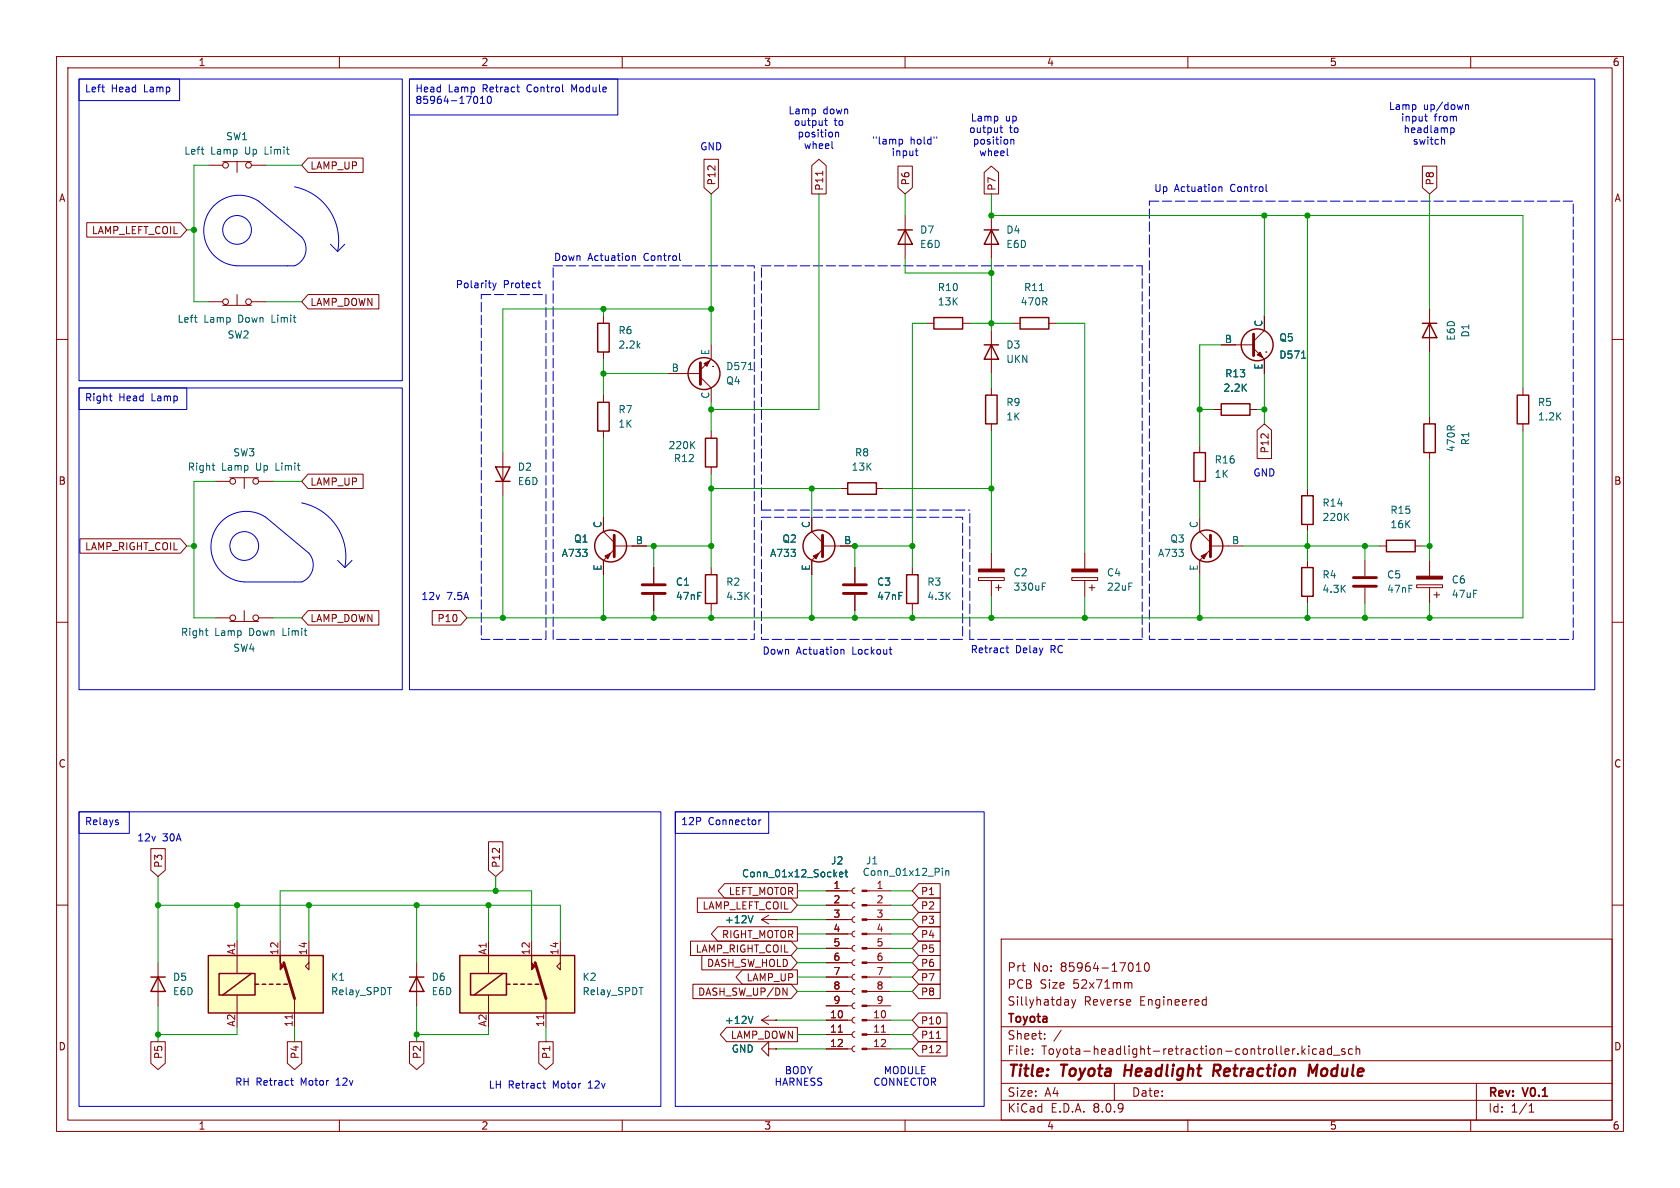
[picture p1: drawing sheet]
<svg xmlns="http://www.w3.org/2000/svg" width="297mm" height="210mm" viewBox="0 0 297 210" stroke-linecap="round" stroke-linejoin="round" font-family="sans-serif">
<g fill="none" stroke="#840000" stroke-width=".18">
<path d="M10 10h277v190h-277zM12 12h273v186h-273zM60 10v2M110 10v2M160 10v2M210 10v2M260 10v2M36.8 29.2h2.6M39.4 28.6h5M41.9 28.6v1.9M44.4 29.2h2.6M175.3 38.1v7.6"/>
<path d="M36.8 53.3h2.6M39.4 54h5M41.9 52.1v1.9M44.4 53.3h2.6M175.3 58.4v7.6M179.1 57.2h1.2M185.4 57.2h1.3M223.5 55.9v2.5l-1.9 1.9M10 60h2M106.7 69.9v1.2M106.7 76.2v1.3M118.1 66h5.7"/>
<path d="M123.8 66.7l1.9 1.9v2.5M125.7 61v2.5l-1.9 1.9M125.7 76.2v1.3M126 64.8h.1M175.3 68.6v1.3M175.3 74.9v1.3M212.1 78.7v1.3M214.6 72.4h1.3M215.9 61h5.7M221 72.4h1.2M221.6 61.6l1.9 1.9v2.5M223.8 62.2h.1"/>
<path d="M269.2 68.6v1.3M269.2 74.9v1.3M285 60h2M38.1 85.1h2.5M40.6 84.5h5.1M43.2 84.5v1.9M45.7 85.1h2.6M125.7 82.6v1.2M143.5 91.4v2.6l1.9 1.9M145.4 97.2l-1.9 1.9v2.5M145.4 96.5h5.7M148.6 86.4h1.3"/>
<path d="M154.9 86.4h1.3M175.3 97.8v2.8M191.8 97.8v2.8M212.1 85.1v1.3M212.1 91.4v2.6l1.9 1.9M214 97.2l-1.9 1.9v2.5M214 96.5h5.7M231.1 86.4v1.2M231.1 92.7v1.3M231.1 99.1v1.2M241.3 99.1v2.8M243.8 96.5h1.3"/>
<path d="M250.2 96.5h1.3M10 110h2M38.1 109.2h2.5M40.6 109.9h5.1M43.2 108v1.9M45.7 109.2h2.6M115.6 100.3v2.8M115.6 105.2v2.8M125.7 100.3v1.3M125.7 106.7v1.3M151.1 100.3v2.8M151.1 105.2v2.8"/>
<path d="M161.3 100.3v1.3M161.3 106.7v1.3M173 102.1h4.5v.5h-4.5zM175.3 102.6v2.8M176 103.9h1M176.5 103.4v1M189.5 102.1h4.6v.5h-4.6zM191.8 102.6v2.8M192.5 103.9h1M193 103.4v1M231.1 105.4v1.3M241.3 103.9v2.8"/>
<path d="M285 110h2M146 157.5h4.6M151.1 159.5l-.3 .2-.2 .3 .2 .4 .3 .1M151.1 157l-.3 .1-.2 .4 .2 .3 .3 .2M153.3 157.5h4.2M10 160h2M73.7 170.2v7.6M134.6 162.6l1.3 .7M134.6 162.6h2.6M135.9 179.6l-1.3 .7M135.9 161.8l-1.3 .8M137.2 162.6h.1"/>
<path d="M146 170.2h4.6M146 162.6h4.6M146 177.8h4.6M146 175.3h4.6M146 172.7h4.6M146 167.6h4.6M146 165.1h4.6M146 160h4.6M151.1 179.8l-.3 .2-.2 .3 .2 .4 .3 .1M151.1 177.3l-.3 .1-.2 .4 .2 .4 .3 .1M151.1 174.8l-.3 .1-.2 .4 .2 .3 .3 .2M151.1 172.2l-.3 .2-.2 .3 .2 .4 .3 .1"/>
<path d="M151.1 169.7l-.3 .1-.2 .4 .2 .3 .3 .2M151.1 167.1l-.3 .2-.2 .3 .2 .4 .3 .1M151.1 164.6l-.3 .1-.2 .4 .2 .4 .3 .1M151.1 162.1l-.3 .1-.2 .4 .2 .3 .3 .2M153.3 170.2h4.2M153.3 162.6h4.2M153.3 177.8h4.2M153.3 175.3h4.2M153.3 172.7h4.2M153.3 167.6h4.2M153.3 165.1h4.2M153.3 160h4.2"/>
<path d="M177 166h108v32h-108zM188.7 176.7l.2 .2v.8M188.9 177.6l-.2 .1M188.9 177.1h-.2M189.5 176.7l.3 1M189.8 177.7l-.1 .4-.2 .1M190.2 176.7l-.4 1M199.5 173.9l.2-.2 .3 .1 .1 .9M200.9 171.7h.8M200.9 170.6l.4-.4v1.5M202.5 170.3l.2-.1a.81 .81 0 0 1 .6 .6 .81 .81 0 0 1-.3 .8l-.2 .1a.81 .81 0 0 1-.3-1.4zM212.8 176.7l.4 .1"/>
<path d="M213.2 176.2v1.5M213.2 177.6l-.4 .1M285 160h2M60 198v2M110 198v2M134.6 180.3l1.3 .8M134.6 180.3h2.6M135.9 185.4v-1.2l-1.3 1.2 1.3 1.3v-1.3h1.3M137.2 180.3h.1M137.2 185.4h.1M146 185.4h4.6M146 180.3h4.6"/>
<path d="M146 182.9h4.6M151.1 184.9l-.3 .2-.2 .3 .2 .4 .3 .1M151.1 182.4l-.3 .1-.2 .4 .2 .3 .3 .2M153.3 185.4h4.2M153.3 180.3h4.2M153.3 182.9h4.2M160 198v2M177 194.5h108M177 191.5h108M177 187.5h108M177 181.5h108M182.5 186.3v.1"/>
<path d="M182.5 185.5v.1M184.7 183.6v.1M184.7 182.8v.1M187.6 182.1l-1.3 2M197 191.5v3M210 198v2M229 185.4l-.3 .1M229.5 186.3v.1M230.2 184.9v1.5M230.3 185.8l.4 .6M230.7 185.4l-.5 .6M231.4 184.9v.1"/>
<path d="M231.4 185.4v1M232.7 185.5l-.4-.1-.3 .3v.4l.2 .2h.5M233.4 185.5h.6v.9M234 185.8h-.5a.29 .29 0 0 0-.2 .3 .29 .29 0 0 0 .2 .3l.5-.1M235.4 185.5l-.4-.1-.3 .3v.4l.1 .2h.6M235.4 184.9v1.5M235.7 186.5h1.2M237.7 185.5l-.3-.1-.2 .2v.2l.5 .2v.3h-.5M239.1 185.5l-.4-.1-.3 .3v.4l.1 .2h.6M239.7 185.5l.3-.1 .3 .1 .1 .9M239.7 184.9v1.5M260 198v2"/>
<path d="M261 191.5v6.5M270.3 196.6h.9M270.3 195.5l.4-.4v1.5"/>
<circle cx="39.9" cy="29.2" r=".51"/>
<circle cx="43.9" cy="29.2" r=".51"/>
<circle cx="39.9" cy="53.3" r=".51"/>
<circle cx="43.9" cy="53.3" r=".51"/>
<circle cx="41.1" cy="85.1" r=".51"/>
<circle cx="45.2" cy="85.1" r=".51"/>
<circle cx="41.1" cy="109.2" r=".51"/>
<circle cx="45.2" cy="109.2" r=".51"/>
</g>
<path d="M199 188.2l-.3 2M215 189.3l.6 .9M215.5 188.2h-.8l-.3 2M215.5 189.2l-.9 .1M231.3 190.2l.3-2 .4 1.4 .9-1.4-.3 2" fill="none" stroke="#840000" stroke-width=".4"/>
<path d="M221.6 59.1v3.8M123.8 64.1v3.8M145.4 94.6v3.8M214 94.6v3.8M113.5 104.9h4.1M113.5 103.4h4.1M149.1 104.9h4.1M149.1 103.4h4.1M239.3 103.6h4M239.3 102.1h4" fill="none" stroke="#840000" stroke-width=".51"/>
<g fill="#840000" stroke="#840000" stroke-width=".18">
<path d="M143.8 98.3l1-.5-.5 1z"/>
<path d="M124.5 64.3l1-.5-.5 1z"/>
<path d="M152.4 185.3h.9v.2h-.9z"/>
<path d="M152.4 182.8h.9v.2h-.9z"/>
<path d="M152.4 180.2h.9v.3h-.9z"/>
<path d="M152.4 177.7h.9v.2h-.9z"/>
<path d="M152.4 175.1h.9v.3h-.9z"/>
<path d="M152.4 172.6h.9v.2h-.9z"/>
<path d="M152.4 170.1h.9v.2h-.9z"/>
<path d="M152.4 167.5h.9v.3h-.9z"/>
<path d="M152.4 165h.9v.2h-.9z"/>
<path d="M152.4 162.4h.9v.3h-.9z"/>
<path d="M152.4 159.9h.9v.2h-.9z"/>
<path d="M152.4 157.4h.9v.2h-.9z"/>
<path d="M189.5 100.6h4.6v.5h-4.6z"/>
<path d="M173 100.6h4.5v.5h-4.5z"/>
<path d="M222.8 62.2l.5 1-1.1-.5z"/>
<path d="M212.3 98.3l1.1-.5-.5 1z"/>
</g>
<g fill="none" stroke="#840000" stroke-width=".25">
<path d="M174 40.6h2.5M175.3 40.6l1.2 2.6h-2.5zM180.3 56.1h5.1v2.1h-5.1zM105.7 71.1h2v5.1h-2zM124.7 77.5h2v5.1h-2zM174 61h2.5M174.2 69.9h2.1v5h-2.1zM175.3 61l1.2 2.5h-2.5zM215.9 71.4h5.1v2h-5.1zM268.2 69.9h2.1v5h-2.1zM149.9 85.3h5v2.1h-5zM211.1 80h2v5.1h-2z"/>
<path d="M230.1 87.6h2.1v5.1h-2.1zM245.1 95.5h5.1v2h-5.1zM124.7 101.6h2v5.1h-2zM160.3 101.6h2v5.1h-2zM230.1 100.3h2.1v5.1h-2.1zM72.4 172.7h2.5M73.7 172.7l1.2 2.6h-2.5z"/>
<circle cx="124.5" cy="66" r="2.82"/>
<circle cx="222.2" cy="61" r="2.82"/>
<circle cx="144.8" cy="96.5" r="2.82"/>
<circle cx="213.4" cy="96.5" r="2.82"/>
</g>
<g fill="none" stroke="#006464" stroke-width=".18">
<path d="M35.6 26.4h.4M35.9 27.2h.1M34.4 56.1h.4M34.7 57h.1M183.8 51.4h.7M122.3 78.6l.5 .7M122.8 78l-.7 .8M132.3 65.3h.7M230.1 63.3h.7M37.5 82.3h.5M37.7 83.1h.3M237.9 91.3l.5 .7"/>
<path d="M238.4 90.7l-.7 .8M36.3 111.5h.5M36.5 112.3h.3M184.3 103.7h.4M184.3 103.1h.6M148.4 154.6l.6-.1v-.3h-.4l-.2 .1 .1 .7h.5M149.4 154.2h.5M149.6 153.7v1.1l.3 .2M166.6 153.5v.1M166.6 153.9v.9M167.2 153.9v.9M167.2 154l.2-.1 .3 .1v.8"/>
<path d="M133.1 179.6l-.4 1.3M133.1 161.9l-.4 1.2"/>
</g>
<path d="M148.2 182.5h.7M155.8 182.5h.7" fill="none" stroke="#a90000" stroke-width=".18"/>
<path d="M36.8 168.9h20.3v10.2h-20.3z" fill="#ffffc2"/>
<path d="M160 38.1v7.6M106.7 55.9v1.3M106.7 62.2v1.3M106.7 91.4v2.6l1.9 1.9M108.6 97.2l-1.9 1.9v2.5M108.6 96.5h5.7M41.9 166.4v5.7M41.9 175.9v3.2M49.5 166.4v2.5M52.1 176.5v5.1M54.6 166.4v5.1l-.6-.7 .6-.6" fill="none" stroke="#840000" stroke-width=".18"/>
<g fill="none" stroke="#840000" stroke-width=".25">
<path d="M105.7 57.2h2v5h-2zM158.7 40.6h2.6M160 40.6l1.3 2.6h-2.6zM36.8 168.9h20.3v10.2h-20.3zM38.7 172.1h6.4v3.8h-6.4zM44.4 172.1l-5 3.8M45.1 174h.6M46.4 174h.6M47.6 174h.7M48.9 174h.6M50.2 174h.6"/>
<circle cx="107.9" cy="96.5" r="2.82"/>
</g>
<path d="M108.6 94.6v3.8M50.2 170.2l1.9 6.3" fill="none" stroke="#840000" stroke-width=".51"/>
<g fill="#840000" stroke="#840000" stroke-width=".18">
<path d="M49.5 168.9v1.3l.7 .6-.7 .7z"/>
<path d="M106.9 98.3l1-.5-.5 1z"/>
</g>
<path d="M51.7 179.4v.7" fill="none" stroke="#a90000" stroke-width=".18"/>
<path d="M81.3 168.9h20.3v10.2h-20.3z" fill="#ffffc2"/>
<g fill="none" stroke="#840000" stroke-width=".18">
<path d="M15.3 39.4h16.6l1.1 1.2-1.1 1.3h-16.6zM54.5 27.9h9.7v2.6h-9.7l-1.2-1.3zM124.5 28.2h2.5v5l-1.3 1.1-1.2-1.1zM143.5 29.3l1.3-1.1 1.3 1.1v5h-2.6zM145.5 30.3v.7M158.7 29.4h2.6v3.8l-1.3 1.1-1.3-1.1zM174 30.5l1.3-1.1 1.2 1.1v3.8h-2.5zM251.5 29.4h2.5v3.8l-1.3 1.1-1.2-1.1zM54.5 52.1h12.5v2.5h-12.5l-1.2-1.3zM163.8 57.2h1.3M170.2 57.2h1.2M223.5 55.9v2.5"/>
<path d="M252.7 54.6v7.6M214.6 72.4h1.3M215.9 61h2.5M221 72.4h1.2M222.2 76l1.3-1.1 1.3 1.1v5.1h-2.6zM223.5 63.5v2.5M252.7 73.7v1.2M14.1 95.2h17.8l1.1 1.3-1.1 1.3h-17.8zM54.5 83.8h9.7v2.6h-9.7l-1.2-1.3zM88.9 80v7.6M106.7 91.4v2.6M106.7 99.1v2.5"/>
<path d="M111.8 96.5h2.5M143.5 91.4v2.6M143.5 99.1v2.5M148.6 96.5h2.5M252.7 80v1.3M252.7 99.1v2.8M54.5 107.9h12.5v2.6h-12.5l-1.2-1.3zM76.4 107.9h5l1.1 1.3-1.1 1.3h-5zM115.6 100.3v2.8M115.6 105.2v2.8M151.1 100.3v2.8M151.1 105.2v2.8"/>
<path d="M250.4 103.4h4.6v.5h-4.6zM252.7 103.9v2.8M253.5 105.2h1M254 104.6v1.1M26.7 150h2.5v3.8l-1.3 1.1-1.2-1.1zM86.4 148.8h2.5v5l-1.3 1.1-1.2-1.1zM123.3 158.7h16.6l1.1 1.3-1.1 1.3h-16.6zM128.1 156.2h12.9v2.6h-12.9l-1.1-1.3zM146 157.5h3.9M162.4 158.7h3.8v2.6h-3.8l-1.1-1.3zM162.4 156.2h3.8v2.6h-3.8l-1.1-1.3zM27.9 170.2v7.6"/>
<path d="M86.4 166.4v5.7M86.4 175.9v3.2M94 166.4v2.5M96.5 176.5v5.1M99.1 166.4v5.1l-.7-.7 .7-.6M122.1 166.4h17.8l1.1 1.2-1.1 1.3h-17.8zM122.5 174h17.4l1.1 1.3-1.1 1.2h-17.4zM124.1 168.9h15.8l1.1 1.3-1.1 1.3h-15.8zM126.9 163.8h14.1v2.6h-14.1l-1.1-1.3zM131.2 171.4h9.8v2.6h-9.8l-1.1-1.3zM137.2 162.6h.1M138.4 174.7l.7 1.2v-1.2"/>
<path d="M146 160h3.9M146 162.6h3.9M146 165.1h3.9M146 167.6h3.9M146 170.2h3.9M146 172.7h3.9M146 175.3h3.9M146 177.8h3.9M162.4 174h3.8v2.5h-3.8l-1.1-1.2zM162.4 179.1h5v2.5h-5l-1.1-1.3zM162.4 161.3h3.8v2.5h-3.8l-1.1-1.2zM162.4 163.8h3.8v2.6h-3.8l-1.1-1.3z"/>
<path d="M162.4 171.4h3.8v2.6h-3.8l-1.1-1.3zM162.4 168.9h3.8v2.6h-3.8l-1.1-1.3zM162.4 166.4h3.8v2.5h-3.8l-1.1-1.3zM26.7 184.2h2.5v3.8l-1.3 1.1-1.2-1.1zM50.8 184.2h2.5v3.8l-1.2 1.1-1.3-1.1zM72.4 184.2h2.5v3.8l-1.2 1.1-1.3-1.1zM95.2 184.2h2.6v3.8l-1.3 1.1-1.3-1.1zM128.4 181.6h12.6v2.6h-12.6l-1.1-1.3zM137.2 180.3h.1M137.2 185.4h.1M146 180.3h3.9M146 182.9h3.9"/>
<path d="M146 185.4h3.9M162.4 184.1h5v2.6h-5l-1.1-1.3zM162.4 181.6h5v2.6h-5l-1.1-1.3zM165.5 183.6h.8"/>
</g>
<g fill="none" stroke="#840000" stroke-width=".25">
<path d="M165.1 56.1h5.1v2.1h-5.1zM251.5 57.2h2.5M252.7 57.2l1.3 2.5h-2.5zM251.7 74.9h2v5.1h-2zM87.6 82.6h2.6l-1.3 2.5zM87.6 85.1h2.6M26.7 172.7h2.5M27.9 172.7l1.3 2.6h-2.5zM81.3 168.9h20.3v10.2h-20.3zM83.2 172.1h6.3v3.8h-6.3zM88.9 172.1l-5.1 3.8M89.5 174h.7"/>
<path d="M90.8 174h.6M92.1 174h.6M93.3 174h.7M94.6 174h.6"/>
</g>
<path d="M94.6 170.2l1.9 6.3" fill="none" stroke="#840000" stroke-width=".51"/>
<g fill="#840000" stroke="#840000" stroke-width=".18">
<path d="M94 168.9v1.3l.6 .6-.6 .7z"/>
<path d="M250.4 101.9h4.6v.5h-4.6z"/>
</g>
<path d="M96.1 179.4v.7M148.2 182.5h.7" fill="none" stroke="#a90000" stroke-width=".18"/>
<g fill="none" stroke="#0000c2" stroke-width=".18">
<path d="M14 14h17.7v3.8h-17.7zM14 14h57.1v53.3h-57.1zM18 15.4h.5M18.3 16.2h.2M72.4 14h36.8v6.3h-36.8zM72.4 14h209.5v107.9h-209.5zM84.3 17.1l.1 .4-.1 .7M84.9 18.3h.8M85.2 17.2l-.3 .2M85.3 17v1.3M86.2 17.3l-.1 .5 .2 .4 .1 .1 .4-.3v-.7M91.3 15.4h.5"/>
<path d="M91.6 16.2h.2M99.5 16.2h.1M259.1 18.5v.9M259.1 18.6l.2-.1 .3 .1v.8M37.7 36.4a6.2 6.2 0 0 1 8-.8l7.6 6.3a3.2 3.2 0 0 1-1.2 5.1h-10.2a6.2 6.2 0 0 1-5.4-3.9 6.2 6.2 0 0 1 1.2-6.7zM52.1 33a9.7 9.7 0 0 1 7.6 11.5M145.8 21.3h.5M146 20.9v1.1l.3 .2M147.1 26.1l.2 .2M147.7 23.4v.8M147.7 23.5l.2-.1h.3l.1 .8M159.1 24.6l.3 .1 .2 .2-.1 .4-.4 .2"/>
<path d="M161.8 26.7h.5M162 26.2v1.1l.3 .2M165.6 24.2v.2M176.8 22.6h.4M176.9 22.2v1.1l.3 .1M178.1 27.3l.1 .2M178.7 24.8l.2-.2 .3 .1v.8M178.7 24.6v.9M215.5 33v.9M215.5 33.1l.2-.1 .3 .1v.8M223.8 32.6v1.1l.2 .2M252 20.1v1.1l.3 .2"/>
<path d="M255.3 24.7l.1 .8M256.5 22.6v1.3M256.5 22.7l.3-.1 .3 .2-.1 .6h-.5M58.4 43.2l1.3 1.3M61 43.2l-1.3 1.3M87.1 50l.3 .9M87.4 50.9l-.3 .4M87.7 50l-.3 .9M95.1 50h.5M95.3 49.6v1.1l.3 .2M111.8 45.2v.8M111.8 45.3l.2-.1 .3 .1v.7"/>
<path d="M120.1 44.8v1.1l.2 .1M14 68.6h19v3.8h-19zM14 68.6h57.1v53.3h-57.1zM19.3 70h.5M19.6 70.8l.2 .1M39 92.3a6.2 6.2 0 0 1 8-.9l7.6 6.4a3.2 3.2 0 0 1-1.3 5.1h-10.1a6.2 6.2 0 0 1-5.5-4 6.2 6.2 0 0 1 1.3-6.6zM53.3 88.9a9.7 9.7 0 0 1 7.7 11.4M59.7 99.1l1.3 1.2M62.2 99.1l-1.2 1.2M148.7 114.8v.8M148.7 114.9l.1-.1 .3 .1 .1 .7M157.2 114.8h.5"/>
<path d="M157.6 115.6h.1M177.8 114.5h.5M178 114.1v1.1l.3 .2M14 143.5h8.9v3.8h-8.9zM14 143.5h102.8v52.1h-102.8zM20.8 145.4l.1 .1-.1 .3M20.8 144.9l.1 .1M119.4 143.5h16.5v3.8h-16.5zM119.4 143.5h54.6v52.1h-54.6zM134.2 144.9v.9M134.5 144.9l-.3 .3M51.4 191h.5"/>
<path d="M51.6 190.6v1.1l.3 .1M96 191.5h.4M96.1 191.1v1.1l.3 .2"/>
<circle cx="41.9" cy="40.6" r="2.54"/>
<circle cx="43.2" cy="96.5" r="2.54"/>
</g>
<path d="M203.2 35.6h74.9v77.4h-74.9zM85.1 52.1h11.4v60.9h-11.4zM97.8 47h35.5v66h-35.5zM134.6 47h67.3M201.9 47v66M134.6 91.4h35.6v21.6h-35.6zM134.6 90.2h36.8M134.6 90.2v-43.2M171.4 113v-22.8M201.9 113h-30.5" fill="none" stroke="#0000c2" stroke-width=".18" stroke-dasharray="1.7 .6"/>
<g fill="none" stroke="#009600" stroke-width=".18">
<path d="M36.8 29.2h-2.5v24.1h2.5M47 29.2h6.3M125.7 34.3v26.7M144.8 34.3v38.1h-19.1M160 34.3v3.8M175.3 34.3v3.8h93.9v30.5M223.5 38.1v17.8M231.1 38.1v48.3M252.7 34.3v20.3M33 40.6h1.3M47 53.3h6.3M106.7 54.6v1.3"/>
<path d="M125.7 54.6h-36.8v25.4M160 45.7v2.6h15.3M163.8 57.2h-2.5v43.1M171.4 57.2h7.7M175.3 45.7v12.7M186.7 57.2h5.1v40.6M106.7 63.5v6.4M106.7 77.5v13.9M106.7 66h11.4M125.7 71.1v5.1M175.3 66v2.6M175.3 76.2v21.6"/>
<path d="M212.1 72.4h2.5M215.9 61h-3.8v17.7M222.2 72.4h1.3M223.5 66v8.9M252.7 62.2v11.5M269.2 76.2v33h-186.7M33 96.5h1.3M38.1 85.1h-3.8v24.1h3.8M48.3 85.1h5M88.9 87.6v21.6M114.3 96.5h11.4M115.6 96.5v3.8"/>
<path d="M125.7 83.8v16.5M125.7 86.4h22.9M143.5 86.4v5M156.2 86.4h19.1M161.3 96.5h-10.2v3.8M212.1 86.4v5M219.7 96.5h24.1M231.1 94v5.1M241.3 96.5v2.6M251.5 96.5h1.2M252.7 81.3v17.8M48.3 109.2h5"/>
<path d="M106.7 101.6v7.6M115.6 108v1.2M125.7 108v1.2M143.5 101.6v7.6M151.1 108v1.2M161.3 108v1.2M175.3 105.4v3.8M191.8 105.4v3.8M212.1 101.6v7.6M231.1 106.7v2.5M241.3 106.7v2.5M252.7 106.7v2.5"/>
<path d="M27.9 154.9v15.3M87.6 154.9v2.6M141 157.5h5M157.5 157.5h3.8M27.9 160h71.2v6.4M27.9 177.8v6.4M41.9 160v6.4M49.5 166.4v-8.9h44.5v8.9M54.6 160v6.4M73.7 160v10.2M73.7 177.8v6.4M86.4 160v6.4"/>
<path d="M137.2 162.6h8.8M141 175.3h5M141 172.7h5M141 170.2h5M141 165.1h5M141 167.6h5M141 160h5M157.5 162.6h3.8M157.5 175.3h3.8M157.5 172.7h3.8M157.5 170.2h3.8M157.5 165.1h3.8"/>
<path d="M157.5 167.6h3.8M157.5 160h3.8M41.9 181.6v1.3h-14M52.1 181.6v2.6M86.4 181.6v1.3h-12.7M96.5 181.6v2.6M137.2 185.4h8.8M137.2 180.3h8.8M141 182.9h5M157.5 182.9h3.8M157.5 185.4h3.8M157.5 180.3h3.8"/>
</g>
<path d="M230.1 63.3h.7M148.4 154.6l.6-.1v-.3h-.4l-.2 .1 .1 .7h.5M149.4 154.2h.5M149.6 153.7v1.1l.3 .2M133.1 179.6l-.4 1.3M133.1 161.9l-.4 1.2" fill="none" stroke="#006464" stroke-width=".18"/>
<g fill="#009600" stroke="#009600" stroke-width=".18">
<circle cx="34.3" cy="96.5" r=".46"/>
<circle cx="34.3" cy="40.6" r=".46"/>
<circle cx="115.6" cy="96.5" r=".46"/>
<circle cx="115.6" cy="109.2" r=".46"/>
<circle cx="106.7" cy="54.6" r=".46"/>
<circle cx="106.7" cy="109.2" r=".46"/>
<circle cx="125.7" cy="72.4" r=".46"/>
<circle cx="125.7" cy="54.6" r=".46"/>
<circle cx="125.7" cy="109.2" r=".46"/>
<circle cx="125.7" cy="96.5" r=".46"/>
<circle cx="125.7" cy="86.4" r=".46"/>
<circle cx="106.7" cy="66" r=".46"/>
<circle cx="88.9" cy="109.2" r=".46"/>
<circle cx="54.6" cy="160" r=".46"/>
<circle cx="86.4" cy="160" r=".46"/>
<circle cx="73.7" cy="160" r=".46"/>
<circle cx="41.9" cy="160" r=".46"/>
<circle cx="27.9" cy="160" r=".46"/>
<circle cx="73.7" cy="182.9" r=".46"/>
<circle cx="27.9" cy="182.9" r=".46"/>
<circle cx="87.6" cy="157.5" r=".46"/>
<circle cx="151.1" cy="109.2" r=".46"/>
<circle cx="143.5" cy="109.2" r=".46"/>
<circle cx="161.3" cy="96.5" r=".46"/>
<circle cx="175.3" cy="109.2" r=".46"/>
<circle cx="191.8" cy="109.2" r=".46"/>
<circle cx="175.3" cy="86.4" r=".46"/>
<circle cx="151.1" cy="96.5" r=".46"/>
<circle cx="143.5" cy="86.4" r=".46"/>
<circle cx="161.3" cy="109.2" r=".46"/>
<circle cx="212.1" cy="109.2" r=".46"/>
<circle cx="252.7" cy="109.2" r=".46"/>
<circle cx="241.3" cy="109.2" r=".46"/>
<circle cx="231.1" cy="109.2" r=".46"/>
<circle cx="231.1" cy="96.5" r=".46"/>
<circle cx="241.3" cy="96.5" r=".46"/>
<circle cx="231.1" cy="38.1" r=".46"/>
<circle cx="223.5" cy="38.1" r=".46"/>
<circle cx="223.5" cy="72.4" r=".46"/>
<circle cx="252.7" cy="96.5" r=".46"/>
<circle cx="212.1" cy="72.4" r=".46"/>
<circle cx="175.3" cy="38.1" r=".46"/>
<circle cx="175.3" cy="48.3" r=".46"/>
<circle cx="175.3" cy="57.2" r=".46"/>
</g>
<g font-size="2.8" fill="#840000">
<text x="178" y="190.9">Title:</text>
<text x="187.7" y="190.9">Toyota</text>
<text x="199.6" y="190.9">Headlight</text>
<text x="216.1" y="190.9">Retraction</text>
<text x="233.8" y="190.9">Module</text>
</g>
<g font-size="2.1" fill="#840000">
<text x="178" y="172">Prt</text>
<text x="182.6" y="172">No:</text>
<text x="187.5" y="172">85964-17010</text>
<text x="178" y="178">Sillyhatday</text>
<text x="178" y="175">PCB</text>
<text x="183.8" y="175">Size</text>
<text x="189.7" y="175">52x71mm</text>
<text x="191.6" y="178">Reverse</text>
<text x="201.5" y="178">Engineered</text>
<text x="178" y="184">Sheet:</text>
<text x="178" y="181.2">Toyota</text>
<text x="178" y="186.7">File:</text>
<text x="184.1" y="186.7">Toyota-headlight-retraction-controller.kicad_sch</text>
<text x="178" y="196.9">KiCad</text>
<text x="178" y="194.1">Size:</text>
<text x="184.7" y="194.1">A4</text>
<text x="185.7" y="196.9">E.D.A.</text>
<text x="193.3" y="196.9">8.0.9</text>
<text x="200" y="194.1">Date:</text>
<text x="263" y="194.3">Rev:</text>
<text x="263" y="196.9">Id:</text>
<text x="267.1" y="196.9">1/1</text>
<text x="269.4" y="194.3">V0.1</text>
</g>
<g font-size="1.8" fill="#840000">
<text x="35" y="11.9">1</text>
<text x="85" y="11.9">2</text>
<text x="135" y="11.9">3</text>
<text x="185" y="11.9">4</text>
<text x="235" y="11.9">5</text>
<text x="285" y="11.9">6</text>
<text x="10.3" y="35.9">A</text>
<text x="54.8" y="30.2">LAMP_UP</text>
<text x="126.7" y="32.9" transform="rotate(-90 126.7 32.9)">P12</text>
<text x="145.7" y="33.8" transform="rotate(-90 145.7 33.8)">P11</text>
<text x="161" y="32.9" transform="rotate(-90 161 32.9)">P6</text>
<text x="176.2" y="33.8" transform="rotate(-90 176.2 33.8)">P7</text>
<text x="253.7" y="32.9" transform="rotate(-90 253.7 32.9)">P8</text>
<text x="285.3" y="35.9">A</text>
<text x="16.1" y="41.6">LAMP_LEFT_COIL</text>
<text x="54.8" y="54.3">LAMP_DOWN</text>
<text x="224.5" y="80.3" transform="rotate(-90 224.5 80.3)">P12</text>
<text x="10.3" y="85.9">B</text>
<text x="54.8" y="86">LAMP_UP</text>
<text x="285.3" y="85.9">B</text>
<text x="14.9" y="97.5">LAMP_RIGHT_COIL</text>
<text x="54.8" y="110.2">LAMP_DOWN</text>
<text x="77.2" y="110.2">P10</text>
<text x="10.3" y="135.9">C</text>
<text x="285.3" y="135.9">C</text>
<text x="28.9" y="153.5" transform="rotate(-90 28.9 153.5)">P3</text>
<text x="88.6" y="153.5" transform="rotate(-90 88.6 153.5)">P12</text>
<text x="124.1" y="161">LAMP_LEFT_COIL</text>
<text x="128.7" y="158.4">LEFT_MOTOR</text>
<text x="162.7" y="161">P2</text>
<text x="162.7" y="158.4">P1</text>
<text x="127.5" y="166.1">RIGHT_MOTOR</text>
<text x="162.7" y="163.5">P3</text>
<text x="162.7" y="166.1">P4</text>
<text x="122.9" y="168.6">LAMP_RIGHT_COIL</text>
<text x="124.9" y="171.1">DASH_SW_HOLD</text>
<text x="131.9" y="173.7">LAMP_UP</text>
<text x="162.7" y="173.7">P7</text>
<text x="162.7" y="171.1">P6</text>
<text x="162.7" y="168.6">P5</text>
<text x="123.3" y="176.2">DASH_SW_UP/DN</text>
<text x="162.7" y="176.2">P8</text>
<text x="10.3" y="185.9">D</text>
<text x="129.1" y="183.8">LAMP_DOWN</text>
<text x="162.7" y="181.3">P10</text>
<text x="162.7" y="183.8">P11</text>
<text x="285.3" y="185.9">D</text>
<text x="28.9" y="187.3" transform="rotate(-90 28.9 187.3)">P5</text>
<text x="53" y="187.3" transform="rotate(-90 53 187.3)">P4</text>
<text x="74.6" y="187.3" transform="rotate(-90 74.6 187.3)">P2</text>
<text x="97.5" y="187.3" transform="rotate(-90 97.5 187.3)">P1</text>
<text x="162.7" y="186.4">P12</text>
<text x="35" y="199.9">1</text>
<text x="85" y="199.9">2</text>
<text x="135" y="199.9">3</text>
<text x="185" y="199.9">4</text>
<text x="235" y="199.9">5</text>
<text x="285" y="199.9">6</text>
</g>
<g font-size="1.8" fill="#0000c2">
<text x="14.9" y="16.6">Left</text>
<text x="19.7" y="16.6">Head</text>
<text x="25.5" y="16.6">Lamp</text>
<text x="73.3" y="16.6">Head</text>
<text x="79.2" y="16.6">Lamp</text>
<text x="85.4" y="16.6">Retract</text>
<text x="93.4" y="16.6">Control</text>
<text x="101.5" y="16.6">Module</text>
<text x="73.3" y="18.7">85964-17010</text>
<text x="139.3" y="20.4">Lamp</text>
<text x="140.2" y="22.5">output</text>
<text x="145.5" y="20.4">down</text>
<text x="147.5" y="22.5">to</text>
<text x="171.2" y="23.7">output</text>
<text x="171.5" y="21.7">Lamp</text>
<text x="177.7" y="21.7">up</text>
<text x="178.4" y="23.7">to</text>
<text x="245.4" y="19.6">Lamp</text>
<text x="247.6" y="21.7">input</text>
<text x="248" y="23.7">headlamp</text>
<text x="251.6" y="19.6">up/down</text>
<text x="253.5" y="21.7">from</text>
<text x="123.7" y="26.8">GND</text>
<text x="140.9" y="24.5">position</text>
<text x="142" y="26.5">wheel</text>
<text x="154.1" y="25.8">&quot;lamp</text>
<text x="157.5" y="27.8">input</text>
<text x="160.9" y="25.8">hold&quot;</text>
<text x="171.9" y="25.8">position</text>
<text x="173" y="27.8">wheel</text>
<text x="249.7" y="25.8">switch</text>
<text x="204" y="34.1">Up</text>
<text x="207.6" y="34.1">Actuation</text>
<text x="217.6" y="34.1">Control</text>
<text x="97.8" y="46.3">Down</text>
<text x="103.9" y="46.3">Actuation</text>
<text x="113.9" y="46.3">Control</text>
<text x="80.5" y="51.2">Polarity</text>
<text x="89" y="51.2">Protect</text>
<text x="14.9" y="71.3">Right</text>
<text x="21" y="71.3">Head</text>
<text x="26.9" y="71.3">Lamp</text>
<text x="221.5" y="84.4">GND</text>
<text x="74.4" y="106.3">12v</text>
<text x="79" y="106.3">7.5A</text>
<text x="134.7" y="115.9">Down</text>
<text x="140.8" y="115.9">Actuation</text>
<text x="150.8" y="115.9">Lockout</text>
<text x="171.5" y="115.7">Retract</text>
<text x="179.5" y="115.7">Delay</text>
<text x="185.8" y="115.7">RC</text>
<text x="14.9" y="146.2">Relays</text>
<text x="24.2" y="148.9">12v</text>
<text x="28.7" y="148.9">30A</text>
<text x="120.3" y="146.2">12P</text>
<text x="125.2" y="146.2">Connector</text>
<text x="138.6" y="190.1">BODY</text>
<text x="156.1" y="190.1">MODULE</text>
<text x="41.5" y="192.1">RH Retract</text>
<text x="53.3" y="192.1">Motor</text>
<text x="59.7" y="192.1">12v</text>
<text x="86.3" y="192.6">LH</text>
<text x="89.8" y="192.6">Retract</text>
<text x="97.8" y="192.6">Motor</text>
<text x="104.3" y="192.6">12v</text>
<text x="136.8" y="192.1">HARNESS</text>
<text x="154.3" y="192.1">CONNECTOR</text>
</g>
<g font-size="1.8" fill="#006464">
<text x="32.5" y="27.5">Left</text>
<text x="37.2" y="27.5">Lamp</text>
<text x="39.9" y="25">SW1</text>
<text x="43.4" y="27.5">Up</text>
<text x="47.1" y="27.5">Limit</text>
<text x="162.6" y="41.5">D7</text>
<text x="177.8" y="41.5">D4</text>
<text x="162.6" y="44">E6D</text>
<text x="177.8" y="44">E6D</text>
<text x="165.7" y="51.7">R10</text>
<text x="180.9" y="51.7">R11</text>
<text x="31.3" y="57.3">Left</text>
<text x="36" y="57.3">Lamp</text>
<text x="42.2" y="57.3">Down</text>
<text x="48.3" y="57.3">Limit</text>
<text x="109.2" y="59.3">R6</text>
<text x="165.7" y="54.2">13K</text>
<text x="180.3" y="54.2">470R</text>
<text x="223.3" y="57.9" transform="rotate(-90 223.3 57.9)">C</text>
<text x="259.9" y="59.8" transform="rotate(-90 259.9 59.8)">D1</text>
<text x="40.1" y="60">SW2</text>
<text x="109.2" y="61.8">2.2k</text>
<text x="118.6" y="65.8">B</text>
<text x="125.5" y="62.9" transform="rotate(-90 125.5 62.9)">E</text>
<text x="128.3" y="65.6">D571</text>
<text x="177.8" y="61.8">D3</text>
<text x="177.8" y="64.4">UKN</text>
<text x="216.4" y="60.7">B</text>
<text x="223.3" y="65.4" transform="rotate(-90 223.3 65.4)">E</text>
<text x="226.1" y="63.6">D571</text>
<text x="226.1" y="60.6">Q5</text>
<text x="257.4" y="60.3" transform="rotate(-90 257.4 60.3)">E6D</text>
<text x="125.5" y="70.6" transform="rotate(-90 125.5 70.6)">C</text>
<text x="128.3" y="68.2">Q4</text>
<text x="177.8" y="72">R9</text>
<text x="216.2" y="69.4">2.2K</text>
<text x="216.5" y="66.9">R13</text>
<text x="271.8" y="72">R5</text>
<text x="109.2" y="73.3">R7</text>
<text x="109.2" y="75.8">1K</text>
<text x="177.8" y="74.5">1K</text>
<text x="271.8" y="74.5">1.2K</text>
<text x="33.1" y="83.4">Right</text>
<text x="39.2" y="83.4">Lamp</text>
<text x="41.1" y="80.9">SW3</text>
<text x="45.4" y="83.4">Up</text>
<text x="49" y="83.4">Limit</text>
<text x="91.4" y="83.4">D2</text>
<text x="118.1" y="79.6">220K</text>
<text x="119" y="81.9">R12</text>
<text x="150.5" y="83.4">13K</text>
<text x="151.1" y="80.9">R8</text>
<text x="214.6" y="82.1">R16</text>
<text x="257.4" y="80" transform="rotate(-90 257.4 80)">470R</text>
<text x="259.9" y="78.8" transform="rotate(-90 259.9 78.8)">R1</text>
<text x="91.4" y="86">E6D</text>
<text x="214.6" y="84.7">1K</text>
<text x="233.7" y="89.8">R14</text>
<text x="106.4" y="93.4" transform="rotate(-90 106.4 93.4)">C</text>
<text x="143.3" y="93.4" transform="rotate(-90 143.3 93.4)">C</text>
<text x="211.8" y="93.4" transform="rotate(-90 211.8 93.4)">C</text>
<text x="233.7" y="92.3">220K</text>
<text x="245.7" y="91">R15</text>
<text x="245.7" y="93.6">16K</text>
<text x="99.2" y="98.7">A733</text>
<text x="101.4" y="96.1">Q1</text>
<text x="106.4" y="101" transform="rotate(-90 106.4 101)">E</text>
<text x="112.3" y="96.3">B</text>
<text x="136" y="98.7">A733</text>
<text x="138.2" y="96.1">Q2</text>
<text x="143.3" y="101" transform="rotate(-90 143.3 101)">E</text>
<text x="149.1" y="96.3">B</text>
<text x="204.6" y="98.7">A733</text>
<text x="206.8" y="96.1">Q3</text>
<text x="211.8" y="101" transform="rotate(-90 211.8 101)">E</text>
<text x="217.7" y="96.3">B</text>
<text x="119.4" y="103.7">C1</text>
<text x="119.4" y="106.3">47nF</text>
<text x="128.3" y="103.7">R2</text>
<text x="128.3" y="106.3">4.3K</text>
<text x="154.9" y="103.7">C3</text>
<text x="154.9" y="106.3">47nF</text>
<text x="163.8" y="103.7">R3</text>
<text x="163.8" y="106.3">4.3K</text>
<text x="179.1" y="102.1">C2</text>
<text x="179.1" y="104.6">330uF</text>
<text x="195.6" y="102.1">C4</text>
<text x="195.6" y="104.6">22uF</text>
<text x="233.7" y="102.5">R4</text>
<text x="233.7" y="105">4.3K</text>
<text x="245.1" y="102.5">C5</text>
<text x="245.1" y="105">47nF</text>
<text x="256.5" y="103.4">C6</text>
<text x="256.5" y="105.9">47uF</text>
<text x="31.9" y="112.6">Right</text>
<text x="38" y="112.6">Lamp</text>
<text x="44.1" y="112.6">Down</text>
<text x="50.2" y="112.6">Limit</text>
<text x="41.1" y="115.4">SW4</text>
<text x="131.1" y="155.3">Conn_01x12_Socket</text>
<text x="146.8" y="153">J2</text>
<text x="152.4" y="155">Conn_01x12_Pin</text>
<text x="153" y="153">J1</text>
<text x="128.1" y="163.4">+12V</text>
<text x="30.5" y="173.6">D5</text>
<text x="58.4" y="173.6">K1</text>
<text x="76.2" y="173.6">D6</text>
<text x="102.9" y="173.6">K2</text>
<text x="30.5" y="176.1">E6D</text>
<text x="58.4" y="176.1">Relay_SPDT</text>
<text x="76.2" y="176.1">E6D</text>
<text x="102.9" y="176.1">Relay_SPDT</text>
<text x="128.1" y="181.2">+12V</text>
<text x="129.3" y="186.3">GND</text>
</g>
<g font-size="1.8" fill="#a90000">
<text x="147.2" y="157.2">1</text>
<text x="147.2" y="159.8">2</text>
<text x="154.9" y="157.2">1</text>
<text x="154.9" y="159.8">2</text>
<text x="147.2" y="162.3">3</text>
<text x="147.2" y="164.8">4</text>
<text x="147.2" y="167.4">5</text>
<text x="154.9" y="162.3">3</text>
<text x="154.9" y="164.8">4</text>
<text x="154.9" y="167.4">5</text>
<text x="41.7" y="168.9" transform="rotate(-90 41.7 168.9)">A1</text>
<text x="49.3" y="169" transform="rotate(-90 49.3 169)">12</text>
<text x="54.4" y="169" transform="rotate(-90 54.4 169)">14</text>
<text x="86.1" y="168.9" transform="rotate(-90 86.1 168.9)">A1</text>
<text x="93.7" y="169" transform="rotate(-90 93.7 169)">12</text>
<text x="98.8" y="169" transform="rotate(-90 98.8 169)">14</text>
<text x="147.2" y="169.9">6</text>
<text x="147.2" y="172.5">7</text>
<text x="154.9" y="169.9">6</text>
<text x="154.9" y="172.5">7</text>
<text x="147.2" y="175">8</text>
<text x="147.2" y="177.5">9</text>
<text x="154.9" y="175">8</text>
<text x="154.9" y="177.5">9</text>
<text x="41.7" y="181.6" transform="rotate(-90 41.7 181.6)">A2</text>
<text x="51.8" y="181.7" transform="rotate(-90 51.8 181.7)">11</text>
<text x="86.1" y="181.6" transform="rotate(-90 86.1 181.6)">A2</text>
<text x="96.3" y="181.7" transform="rotate(-90 96.3 181.7)">11</text>
<text x="146.6" y="180.1">10</text>
<text x="146.6" y="182.6">11</text>
<text x="146.6" y="185.2">12</text>
<text x="154.3" y="180.1">10</text>
<text x="154.3" y="182.6">11</text>
<text x="154.3" y="185.2">12</text>
</g>
</svg>
